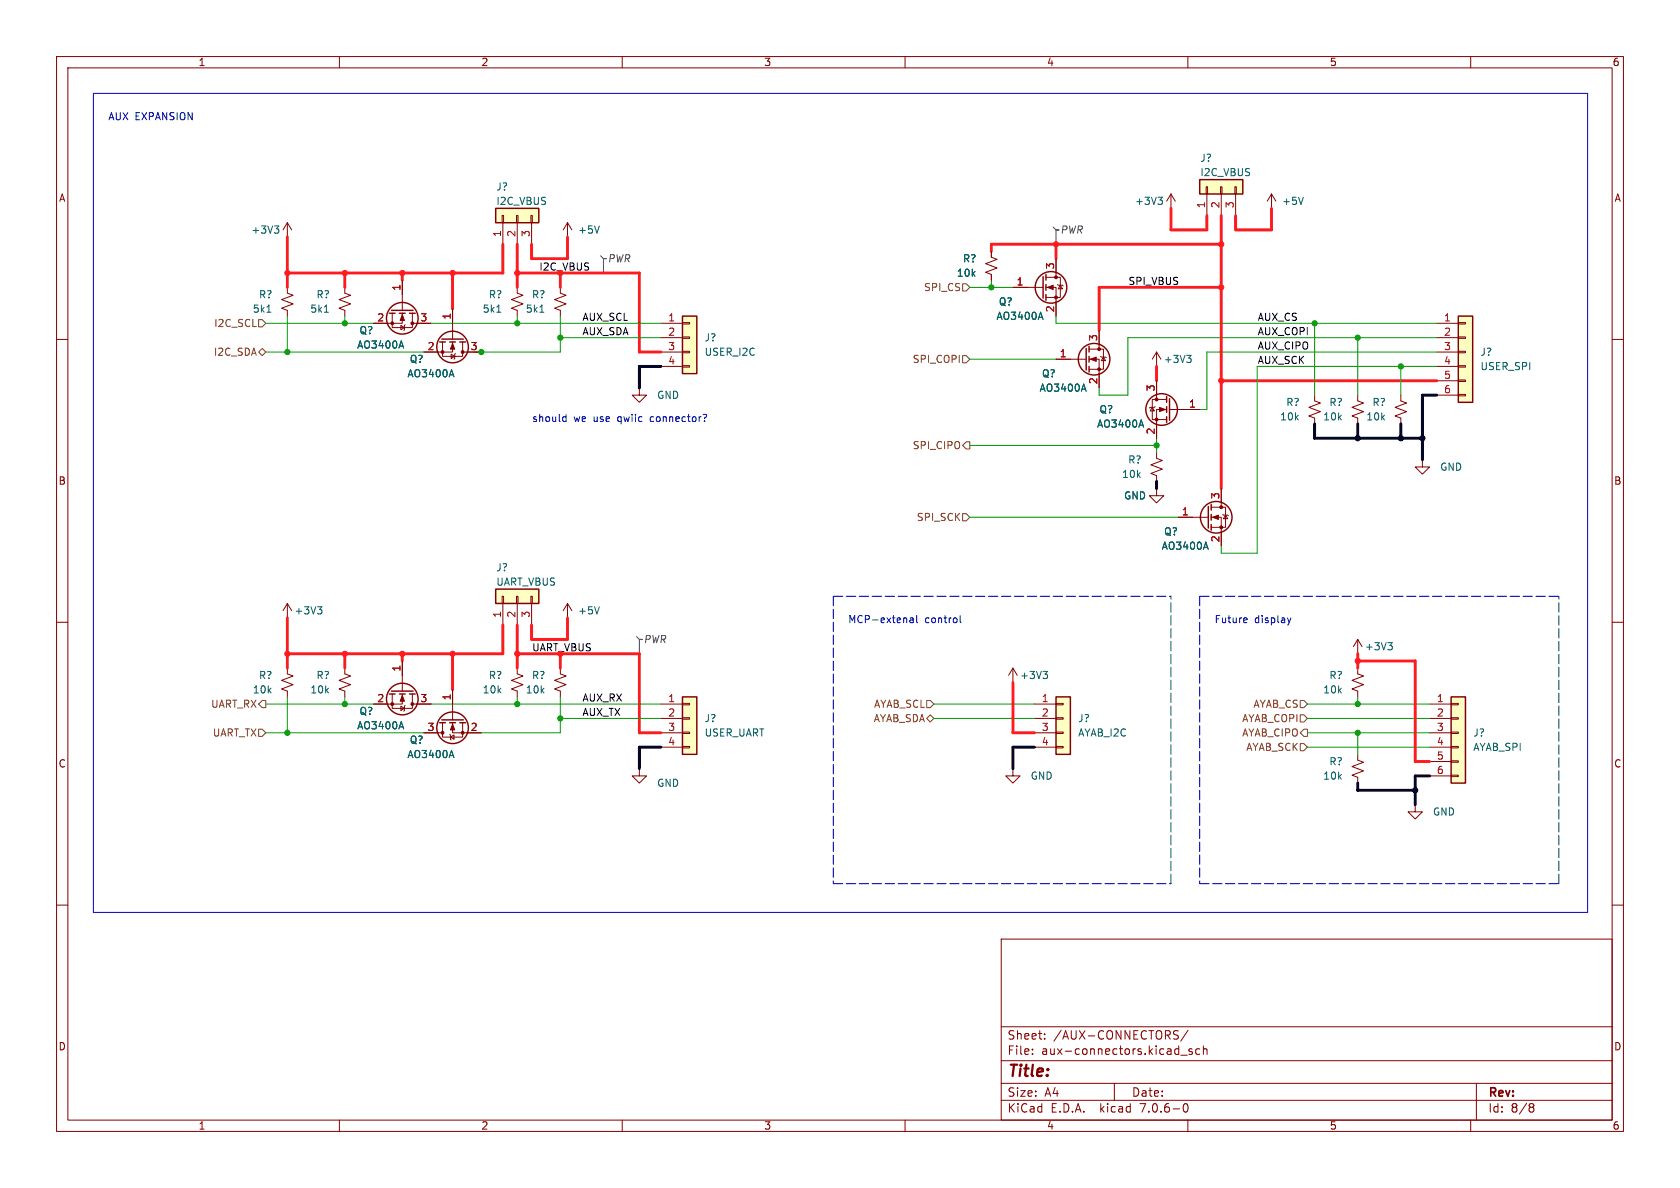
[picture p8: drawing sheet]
<svg xmlns="http://www.w3.org/2000/svg" width="297mm" height="210mm" viewBox="0 0 297 210" stroke-linecap="round" stroke-linejoin="round" font-family="sans-serif">
<g fill="none" stroke="#840000" stroke-width=".18">
<path d="M10 10h277v190h-277zM12 12h273v186h-273zM60 10v2M110 10v2M160 10v2M210 10v2M260 10v2M50.8 39.4v2.5M50.8 39.4l.8 1.2M50.8 39.4l-.8 1.2M88.8 38.1h.2v1.3h-.2zM88.9 39.4v3.8"/>
<path d="M91.3 38.1h.3v1.3h-.3zM91.4 39.4v3.8M93.9 38.1h.2v1.3h-.2zM94 39.4v3.8M100.3 39.4v2.5M100.3 39.4l-.7 1.2M100.3 39.4l.8 1.2M207 34.3l.8 1.3M207 34.3v2.5M207 34.3l-.8 1.3M213.2 33h.3v1.3h-.3zM213.4 34.3v3.8"/>
<path d="M215.8 33h.2v1.3h-.2zM215.9 34.3v3.8M218.3 33h.3v1.3h-.3zM218.4 34.3v3.8M224.8 34.3l-.8 1.3M224.8 34.3v2.5M224.8 34.3l.8 1.3M10 60h2M50.8 50.8v1l1 .4-2 .8 2 .7-2 .8 1 .4v1M61 50.8v1l1 .4-2.1 .8 2.1 .7-2.1 .8 1.1 .4v1M69.3 55.4v2.5h3.6v-2.5M70.9 57.5l.6 .4-.6 .4z"/>
<path d="M71.1 55.4v1.8h-5.1M71.1 49.5v5.4M71.6 57.4l-.1 .1v.8l-.1 .1M72.9 57.2h3.3M80 54.6v5.3M91.4 50.8v1l1.1 .4-2.1 .8 2.1 .7-2.1 .8 1 .4v1M99.1 50.8v1l1 .4-2.1 .8 2.1 .7-2.1 .8 1.1 .4v1M116.8 57.2h3.8M116.8 59.7h3.8M120.6 59.6h1.3v.2h-1.3zM120.6 57h1.3v.3h-1.3zM175.3 44.5v1l1 .3-2.1 .8 2.1 .8-2.1 .7 1.1 .4v1"/>
<path d="M179.1 50.8h5.3M184.9 50.8h1.8v5.1M184.9 49h2.6v3.6h-2.6M186.7 45.7v3.3M186.9 50.3l.2 .1h.7l.2 .1M187.5 50.4l.3 .7h-.7zM194.3 58.4v3.3M254 57.2h3.8M254 59.7h3.8M257.8 59.6h1.3v.2h-1.3zM257.8 57h1.3v.3h-1.3zM285 60h2"/>
<path d="M78.2 60.5v2.5h3.6v-2.5M79.8 62.6l.6 .4-.6 .4zM80 60.5v1.7h-5.1M80.5 62.5l-.1 .1v.8l-.1 .1M81.8 62.2h3.3M113 68.6v1.3h1.3l-1.3 1.2-1.2-1.2h1.2M116.8 62.2h3.8M116.8 64.8h3.8M120.6 64.6h1.3v.3h-1.3zM120.6 62.1h1.3v.3h-1.3zM186.7 63.5h5.3M192.5 63.5h1.8v5.1"/>
<path d="M192.5 61.7h2.6v3.6h-2.6M194.6 63l.1 .1h.8l.1 .1M195.1 63.1l.4 .7h-.8zM203.7 72l.4 .6h-.8zM204.2 71.9l-.1 .1h-.8l-.1 .1M204.5 62.2l-.8 1.3M204.5 62.2v2.6M204.5 67.3v3.3M204.5 62.2l.7 1.3M206.2 72.4h-1.7v5.1M206.2 70.6h-2.5v3.6h2.5M206.8 72.4h5.3"/>
<path d="M232.4 69.9v1l1 .3-2 .8 2 .8-2 .7 1 .4v1M240 69.9v1l1 .3-2 .8 2 .8-2 .7 1 .4v1M247.6 69.9v1l1.1 .3-2.1 .8 2.1 .8-2.1 .7 1 .4v1M254 62.2h3.8M254 64.8h3.8M254 67.3h3.8M254 69.9h3.8M257.8 69.7h1.3v.3h-1.3zM257.8 67.2h1.3v.2h-1.3zM257.8 64.6h1.3v.3h-1.3zM257.8 62.1h1.3v.3h-1.3zM204.5 80v1l1 .4-2 .8 2 .7-2 .8 1 .4v1"/>
<path d="M204.5 86.4v1.2h-1.3l1.3 1.3 1.2-1.3h-1.2M208.3 91.4h5.3M214.1 91.4h1.8v5.1M214.1 89.7h2.6v3.5h-2.6M215.9 86.4v3.3M216.2 90.9l.1 .2h.7l.2 .1M216.7 91.1l.3 .6h-.7zM251.5 81.3v1.3h1.2l-1.2 1.2-1.3-1.2h1.3M10 110h2M50.8 118.1v1l1 .4-2 .8 2 .7-2 .8 1 .4v1M50.8 106.7v2.5M50.8 106.7l-.8 1.3"/>
<path d="M50.8 106.7l.8 1.3M61 118.1v1l1 .4-2.1 .8 2.1 .7-2.1 .8 1.1 .4v1M71.1 116.8v5.4M88.8 105.4h.2v1.3h-.2zM88.9 106.7v3.8M91.3 105.4h.3v1.3h-.3zM91.4 118.1v1l1.1 .4-2.1 .8 2.1 .7-2.1 .8 1 .4v1M91.4 106.7v3.8M93.9 105.4h.2v1.3h-.2zM94 106.7v3.8M99.1 118.1v1l1 .4-2.1 .8 2.1 .7-2.1 .8 1.1 .4v1M100.3 106.7l-.7 1.3"/>
<path d="M100.3 106.7v2.5M100.3 106.7l.8 1.3M179.1 118.1l-.8 1.3M179.1 118.1v2.6M179.1 118.1l.7 1.3M240 118.1v1l1 .4-2 .8 2 .7-2 .8 1 .4v1M240 113v2.6M240 113l-.7 1.3M240 113l.8 1.3M285 110h2M69.3 122.7v2.5h3.6v-2.5M70.9 124.8l.6 .4-.6 .4z"/>
<path d="M71.1 122.7v1.8h-5.1M71.6 124.7l-.1 .1v.8l-.1 .1M72.9 124.5h3.3M74.9 129.5h3.3M78.2 127.8v2.5h3.6v-2.5M79.5 129.8l.1 .1v.8l.2 .1M79.6 130.3l.7-.4v.8zM80 127.8v1.7h5.1M80 121.9v5.4M113 135.9v1.3h1.3l-1.3 1.2-1.2-1.2h1.2M116.8 124.5h3.8M116.8 127h3.8"/>
<path d="M116.8 129.5h3.8M116.8 132.1h3.8M120.6 132h1.3v.2h-1.3zM120.6 129.4h1.3v.3h-1.3zM120.6 126.9h1.3v.2h-1.3zM120.6 124.3h1.3v.3h-1.3zM179.1 135.9v1.3h1.2l-1.2 1.2-1.3-1.2h1.3M182.9 124.5h3.8M182.9 127h3.8M182.9 129.5h3.8M182.9 132.1h3.8M186.7 132h1.3v.2h-1.3z"/>
<path d="M186.7 129.4h1.3v.3h-1.3zM186.7 126.9h1.3v.2h-1.3zM186.7 124.3h1.3v.3h-1.3zM240 133.4v1l1 .3-2 .8 2 .8-2 .7 1 .4v1M252.7 124.5h3.8M252.7 127h3.8M252.7 129.5h3.8M252.7 132.1h3.8M252.7 134.6h3.8M252.7 137.2h3.8M256.5 137h1.3v.3h-1.3zM256.5 134.5h1.3v.2h-1.3z"/>
<path d="M256.5 132h1.3v.2h-1.3zM256.5 129.4h1.3v.3h-1.3zM256.5 126.9h1.3v.2h-1.3zM256.5 124.3h1.3v.3h-1.3zM10 160h2M250.2 142.2v1.3h1.3l-1.3 1.3-1.3-1.3h1.3M285 160h2M177 166h108v32h-108zM60 198v2M110 198v2M160 198v2M177 194.5h108"/>
<path d="M177 191.5h108M177 187.5h108M177 181.5h108M182.5 186.3v.1M182.5 185.5v.1M184.7 183.6v.1M184.7 182.8v.1M197 191.5v3M207.7 182.9l.5 .2 .1 .3-.3 .3h-.3M207.7 182.2l.6 .1M208.7 186.5h1.2M209.3 195.2l.2-.1a.81 .81 0 0 1 .6 .6 .81 .81 0 0 1-.3 .8l-.1 .1a.81 .81 0 0 1-.4-1.4z"/>
<path d="M210 198v2M210 182.1l-1.3 2M210.7 185.5l-.3-.1-.2 .2v.2l.5 .2v.3h-.5M212.1 185.5l-.4-.1-.3 .3v.4l.1 .2h.6M212.7 185.5l.3-.1 .3 .1 .1 .9M212.7 184.9v1.5M260 198v2M261 191.5v6.5M270.6 195.1h.3l.3 .3-.3 .3M270.6 195.7h.3M270.9 195.7l.2 .2 .1 .4-.3 .3h-.3"/>
</g>
<g fill="none" stroke="#006464" stroke-width=".18">
<path d="M48.5 39.9h.8l-.4 .5M106 39.9l-.5 1.3M204.7 34.9h.8l-.4 .5M205.3 35.4l.2 .2v.3l-.2 .2M230.4 34.9l-.4 1.2M47.2 55.2h.7M49 40.4l.3 .3v.3l-.3 .2M57.3 55.2h.8M87.8 55.2h.7M95.4 55.2h.8M184 55.2l.4 1.3M70.9 60.3l.5 1.2"/>
<path d="M79.8 65.3l.5 1.3M191.6 67.9l.4 1.3M201.7 74.2l.5 1.3M209.8 62.8h.8l-.4 .5M210.3 63.3l.3 .2v.3l-.3 .3M213.2 95.8l.4 1.3M56.1 107.3h.8l-.4 .4M56.7 107.7l.2 .3v.3l-.2 .2M106 107.3l-.5 1.2M184.4 118.7h.8l-.4 .5M184.9 119.2l.3 .2v.3l-.3 .3M245.4 113.6h.7l-.4 .5"/>
<path d="M245.9 114.1l.2 .2v.3l-.2 .3M70.9 127.6l.5 1.2M79.8 132.7l.5 1.2"/>
</g>
<g fill="#ffffc2" stroke="#ffffc2" stroke-width=".18">
<path d="M212.1 31.8h7.6v2.5h-7.6z"/>
<path d="M87.6 36.8h7.6v2.6h-7.6z"/>
<path d="M257.8 55.9h2.5v15.2h-2.5z"/>
<path d="M256.5 123.2h2.6v15.2h-2.6z"/>
<path d="M186.7 123.2h2.5v10.2h-2.5z"/>
<path d="M87.6 104.1h7.6v2.6h-7.6z"/>
<path d="M120.6 55.9h2.6v10.1h-2.6z"/>
<path d="M120.6 123.2h2.6v10.2h-2.6z"/>
</g>
<g fill="none" stroke="#840000" stroke-width=".25">
<path d="M87.6 36.8h7.6v2.6h-7.6zM212.1 31.8h7.6v2.5h-7.6zM68.8 55.4h1M69.2 54.9h3.8M70.6 55.4h1M72.4 55.4h1M78.1 59.9h3.8M120.6 55.9h2.6v10.1h-2.6zM184.4 48.9v3.8M184.9 48.5v1M184.9 50.3v1M184.9 52.1v1"/>
<path d="M257.8 55.9h2.5v15.2h-2.5zM77.7 60.5h1M79.5 60.5h1M81.3 60.5h1M192 61.6v3.8M192.5 61.2v1M192.5 63v1M192.5 64.8v1M206.2 70.1v1M206.2 71.9v1M206.2 73.7v1M206.8 70.5v3.8"/>
<path d="M213.6 89.5v3.8M214.1 89.2v1M214.1 90.9v1M214.1 92.7v1M87.6 104.1h7.6v2.6h-7.6zM68.8 122.7h1M69.2 122.2h3.8M70.6 122.7h1M72.4 122.7h1M77.7 127.8h1M78.1 127.3h3.8M79.5 127.8h1"/>
<path d="M81.3 127.8h1M120.6 123.2h2.6v10.2h-2.6zM186.7 123.2h2.5v10.2h-2.5zM256.5 123.2h2.6v15.2h-2.6z"/>
<circle cx="71.1" cy="56.3" r="2.79"/>
<circle cx="185.8" cy="50.8" r="2.79"/>
<circle cx="80" cy="61.3" r="2.79"/>
<circle cx="193.4" cy="63.5" r="2.79"/>
<circle cx="205.4" cy="72.4" r="2.79"/>
<circle cx="215" cy="91.4" r="2.79"/>
<circle cx="71.1" cy="123.6" r="2.79"/>
<circle cx="80" cy="128.7" r="2.79"/>
</g>
<g fill="#840000" stroke="#840000" stroke-width=".18">
<path d="M71.1 55.6l.4 1h-.8z"/>
<path d="M205 72l1 .4-1 .4z"/>
<path d="M214.4 91.4l1-.3v.7z"/>
<path d="M185.2 50.8l1-.4v.8z"/>
<path d="M192.8 63.5l1-.4v.8z"/>
<path d="M80 60.7l.4 1h-.8z"/>
<path d="M71.1 122.9l.4 1.1h-.8z"/>
<path d="M80 128l.4 1h-.8z"/>
<circle cx="69.3" cy="57.1" r=".25"/>
<circle cx="72.9" cy="57.1" r=".25"/>
<circle cx="204.5" cy="74.2" r=".25"/>
<circle cx="204.5" cy="70.6" r=".25"/>
<circle cx="215.9" cy="93.2" r=".25"/>
<circle cx="215.9" cy="89.7" r=".25"/>
<circle cx="186.7" cy="52.6" r=".25"/>
<circle cx="186.7" cy="49" r=".25"/>
<circle cx="194.3" cy="65.3" r=".25"/>
<circle cx="194.3" cy="61.7" r=".25"/>
<circle cx="78.2" cy="62.2" r=".25"/>
<circle cx="81.8" cy="62.2" r=".25"/>
<circle cx="69.3" cy="124.5" r=".25"/>
<circle cx="72.9" cy="124.5" r=".25"/>
<circle cx="81.8" cy="129.5" r=".25"/>
<circle cx="78.2" cy="129.5" r=".25"/>
</g>
<path d="M106.2 45.2l.5 .5h.5h-.5v2.6M186.2 40.1l.5 .5h.5h-.5v2.6M112.5 112.5l.5 .5h.5h-.5v2.6" fill="none" stroke="#484848" stroke-width=".18"/>
<g fill="none" stroke="#725600" stroke-width=".18">
<path d="M45.7 56.5h.7l.6 .7-.6 .6h-.7zM170.2 50.2h.6l.6 .6-.6 .6h-.6zM45.7 62.2l.7-.6 .6 .6-.6 .7zM170.2 62.9h.6l.6 .6-.6 .6h-.6zM170.8 78.1h.6v1.3h-.6l-.6-.7zM170.2 90.8h.6l.6 .6-.6 .7h-.6zM45.7 128.9h.7l.6 .6-.6 .7h-.7zM46.4 123.8h.6v1.3h-.6l-.7-.6zM163.8 127l.7-.6 .6 .6-.6 .6zM163.8 123.8h.7l.6 .7-.6 .6h-.7zM229.9 126.4h.6l.6 .6-.6 .6h-.6zM229.9 131.4h.6l.6 .7-.6 .6h-.6z"/>
<path d="M229.9 129.5l.6-.6h.6v1.3h-.6zM229.9 123.8h.6l.6 .7-.6 .6h-.6z"/>
</g>
<g fill="none" stroke="#0000c2" stroke-width=".18">
<path d="M16.5 16.5h264.2v144.8h-264.2zM99.7 73.7h.4M100.1 73.2v1.3M100.1 74.5h-.4M124.4 73.2h.3l.2 .2v.3l-.3 .2M160.9 109.3h.5l.1 .8M161.5 109.5l-.5 .1-.2 .2 .2 .3 .5-.1M162.1 108.8v1.1l.1 .2M169.7 108.8v1.1l.2 .2M220.1 109.2l.3 .1 .1 .2-.6 .2M220.4 110l-.3 .1M227.6 109.2l.3 .9"/>
<path d="M227.9 110.1l-.1 .3M228.2 109.2l-.3 .9"/>
</g>
<path d="M147.3 105.4v50.8M147.3 105.4h59.7M212.1 105.4h63.5M212.1 105.4v50.8M147.3 156.2h59.7M207 156.2v-50.8M212.1 156.2h63.5M275.6 156.2v-50.8" fill="none" stroke="#0000c2" stroke-width=".18" stroke-dasharray="1.7 .6"/>
<g fill="none" stroke="#ff1a1e" stroke-width=".51">
<path d="M207 36.8v3.8h6.4v-2.5M215.9 38.1v48.3M224.8 36.8v3.8h-6.4v-2.5M50.8 41.9v8.9M61 48.3v2.5M71.1 48.3v1.2M80 48.3v6.3M88.9 43.2v5.1h-38.1M91.4 48.3h21.6v13.9h3.8M91.4 43.2v7.6M99.1 48.3v2.5M100.3 41.9v3.8h-6.3v-2.5"/>
<path d="M186.7 43.2v2.5M215.9 43.2h-40.6v1.3M215.9 50.8h-21.6v7.6M204.5 64.8v2.5M215.9 67.3h38.1M50.8 109.2v8.9M61 115.6v2.5M71.1 115.6v1.2M80 115.6v6.3M88.9 110.5v5.1h-38.1M91.4 115.6h21.6v13.9h3.8M91.4 110.5v7.6"/>
<path d="M99.1 115.6v2.5M100.3 109.2v3.8h-6.3v-2.5M240 116.8h10.2v17.8h2.5M240 115.6v2.5M179.1 120.7v8.8h3.8"/>
</g>
<g fill="none" stroke="#009600" stroke-width=".18">
<path d="M47 57.2h19M50.8 55.9v6.3M61 55.9v1.3M76.2 57.2h40.6M91.4 55.9v1.3M99.1 55.9v6.3h-15.3M99.1 59.7h17.7M171.4 50.8h7.7M175.3 49.5v1.3M186.7 55.9v1.3h67.3M232.4 57.2v12.7M240 59.7v10.2"/>
<path d="M254 59.7h-54.6v10.2h-5.1v-1.3M47 62.2h27.9M171.4 78.7h33.1M171.4 63.5h15.3M204.5 77.5v2.5M247.6 64.8v5.1M254 62.2h-40.6v10.2h-1.3M254 64.8h-31.8v33h-6.3v-1.3M171.4 91.4h36.9M47 124.5h19M47 129.5h27.9M50.8 123.2v6.3"/>
<path d="M61 123.2v1.3M76.2 124.5h40.6M91.4 123.2v1.3M99.1 123.2v6.3h-14M99.1 127h17.7M165.1 124.5h17.8M165.1 127h17.8M231.1 124.5h21.6M231.1 132.1h21.6M231.1 129.5h21.6M231.1 127h21.6M240 123.2v1.3"/>
<path d="M240 129.5v3.9"/>
</g>
<path d="M116.8 64.8h-3.8v3.8M232.4 74.9v2.6h19.1M240 74.9v2.6M247.6 74.9v2.6M254 69.9h-2.5v11.4M204.5 85.1v1.3M116.8 132.1h-3.8v3.8M182.9 132.1h-3.8v3.8M240 138.4v1.3h10.2M252.7 137.2h-2.5v5" fill="none" stroke="#000" stroke-width=".51"/>
<g fill="#ff1a1e" stroke="#ff1a1e" stroke-width=".18">
<circle cx="61" cy="115.6" r=".46"/>
<circle cx="50.8" cy="48.3" r=".46"/>
<circle cx="61" cy="48.3" r=".46"/>
<circle cx="50.8" cy="115.6" r=".46"/>
<circle cx="80" cy="115.6" r=".46"/>
<circle cx="91.4" cy="115.6" r=".46"/>
<circle cx="240" cy="116.8" r=".46"/>
<circle cx="71.1" cy="48.3" r=".46"/>
<circle cx="80" cy="48.3" r=".46"/>
<circle cx="71.1" cy="115.6" r=".46"/>
<circle cx="91.4" cy="48.3" r=".46"/>
<circle cx="215.9" cy="43.2" r=".46"/>
<circle cx="186.7" cy="43.2" r=".46"/>
<circle cx="215.9" cy="50.8" r=".46"/>
<circle cx="215.9" cy="67.3" r=".46"/>
</g>
<g fill="#009600" stroke="#009600" stroke-width=".18">
<circle cx="61" cy="57.2" r=".46"/>
<circle cx="50.8" cy="62.2" r=".46"/>
<circle cx="99.1" cy="127" r=".46"/>
<circle cx="91.4" cy="124.5" r=".46"/>
<circle cx="50.8" cy="129.5" r=".46"/>
<circle cx="240" cy="124.5" r=".46"/>
<circle cx="240" cy="129.5" r=".46"/>
<circle cx="61" cy="124.5" r=".46"/>
<circle cx="85.1" cy="62.2" r=".46"/>
<circle cx="91.4" cy="57.2" r=".46"/>
<circle cx="99.1" cy="59.7" r=".46"/>
<circle cx="247.6" cy="64.8" r=".46"/>
<circle cx="175.3" cy="50.8" r=".46"/>
<circle cx="204.5" cy="78.7" r=".46"/>
<circle cx="232.4" cy="57.2" r=".46"/>
<circle cx="240" cy="59.7" r=".46"/>
</g>
<g fill="#000" stroke="#000" stroke-width=".18">
<circle cx="240" cy="77.5" r=".46"/>
<circle cx="247.6" cy="77.5" r=".46"/>
<circle cx="251.5" cy="77.5" r=".46"/>
<circle cx="250.2" cy="139.7" r=".46"/>
</g>
<text font-size="2.8" fill="#840000" x="178" y="190.9">Title:</text>
<g font-size="2.1" fill="#840000">
<text x="178" y="184">Sheet:</text>
<text x="186.2" y="184">/AUX-CONNECTORS/</text>
<text x="178" y="186.7">File:</text>
<text x="184.1" y="186.7">aux-connectors.kicad_sch</text>
<text x="178" y="196.9">KiCad</text>
<text x="178" y="194.1">Size:</text>
<text x="184.7" y="194.1">A4</text>
<text x="185.7" y="196.9">E.D.A.</text>
<text x="194.6" y="196.9">kicad</text>
<text x="200" y="194.1">Date:</text>
<text x="201.8" y="196.9">7.0.6-0</text>
<text x="263" y="194.3">Rev:</text>
<text x="263" y="196.9">Id:</text>
<text x="267.1" y="196.9">8/8</text>
</g>
<g font-size="1.8" fill="#840000">
<text x="35" y="11.9">1</text>
<text x="85" y="11.9">2</text>
<text x="135" y="11.9">3</text>
<text x="185" y="11.9">4</text>
<text x="235" y="11.9">5</text>
<text x="285" y="11.9">6</text>
<text x="10.3" y="35.9">A</text>
<text x="285.3" y="35.9">A</text>
<text x="10.3" y="85.9">B</text>
<text x="285.3" y="85.9">B</text>
<text x="10.3" y="135.9">C</text>
<text x="285.3" y="135.9">C</text>
<text x="10.3" y="185.9">D</text>
<text x="285.3" y="185.9">D</text>
<text x="35" y="199.9">1</text>
<text x="85" y="199.9">2</text>
<text x="135" y="199.9">3</text>
<text x="185" y="199.9">4</text>
<text x="235" y="199.9">5</text>
<text x="285" y="199.9">6</text>
</g>
<g font-size="1.8" fill="#0000c2">
<text x="19" y="21.3">AUX EXPANSION</text>
<text x="94" y="74.7">should</text>
<text x="101.4" y="74.7">we</text>
<text x="105" y="74.7">use</text>
<text x="109.5" y="74.7">qwiic</text>
<text x="115.4" y="74.7">connector?</text>
<text x="149.9" y="110.2">MCP-extenal</text>
<text x="163.5" y="110.2">control</text>
<text x="214.6" y="110.2">Future</text>
<text x="221.8" y="110.2">display</text>
</g>
<g font-size="1.8" fill="#006464">
<text x="212.1" y="28.8">J?</text>
<text x="87.6" y="33.9">J?</text>
<text x="212.1" y="31.3">I2C_VBUS</text>
<text x="44.3" y="41.5">+3V3</text>
<text x="87.6" y="36.4">I2C_VBUS</text>
<text x="102.1" y="41.5">+5V</text>
<text x="200.6" y="36.4">+3V3</text>
<text x="226.6" y="36.4">+5V</text>
<text x="170.1" y="46.6">R?</text>
<text x="45.7" y="52.9">R?</text>
<text x="55.8" y="52.9">R?</text>
<text x="86.3" y="52.9">R?</text>
<text x="93.9" y="52.9">R?</text>
<text x="169.1" y="49.1">10k</text>
<text x="44.6" y="55.5">5k1</text>
<text x="54.8" y="55.5">5k1</text>
<text x="63.5" y="59.3">Q?</text>
<text x="85.2" y="55.5">5k1</text>
<text x="92.9" y="55.5">5k1</text>
<text x="176.1" y="56.7">AO3400A</text>
<text x="176.5" y="54.2">Q?</text>
<text x="63" y="61.8">AO3400A</text>
<text x="72.3" y="64.4">Q?</text>
<text x="124.5" y="63.1">USER_I2C</text>
<text x="124.5" y="60.6">J?</text>
<text x="205.6" y="64.4">+3V3</text>
<text x="261.6" y="63.1">J?</text>
<text x="261.6" y="65.6">USER_SPI</text>
<text x="71.9" y="66.9">AO3400A</text>
<text x="116.1" y="70.7">GND</text>
<text x="183.7" y="69.4">AO3400A</text>
<text x="184.1" y="66.9">Q?</text>
<text x="227.3" y="72">R?</text>
<text x="234.9" y="72">R?</text>
<text x="242.5" y="72">R?</text>
<text x="193.8" y="75.8">AO3400A</text>
<text x="194.3" y="73.3">Q?</text>
<text x="226.2" y="74.5">10k</text>
<text x="233.8" y="74.5">10k</text>
<text x="241.5" y="74.5">10k</text>
<text x="199.4" y="82.1">R?</text>
<text x="254.5" y="83.4">GND</text>
<text x="198.3" y="84.7">10k</text>
<text x="198.6" y="88.5">GND</text>
<text x="205.7" y="94.8">Q?</text>
<text x="87.6" y="101.2">J?</text>
<text x="205.3" y="97.4">AO3400A</text>
<text x="87.6" y="103.7">UART_VBUS</text>
<text x="52" y="108.8">+3V3</text>
<text x="102.1" y="108.8">+5V</text>
<text x="241.2" y="115.2">+3V3</text>
<text x="44.6" y="122.8">10k</text>
<text x="45.7" y="120.2">R?</text>
<text x="54.8" y="122.8">10k</text>
<text x="55.8" y="120.2">R?</text>
<text x="85.2" y="122.8">10k</text>
<text x="86.3" y="120.2">R?</text>
<text x="92.9" y="122.8">10k</text>
<text x="93.9" y="120.2">R?</text>
<text x="180.2" y="120.2">+3V3</text>
<text x="233.8" y="122.8">10k</text>
<text x="234.9" y="120.2">R?</text>
<text x="63" y="129.1">AO3400A</text>
<text x="63.5" y="126.6">Q?</text>
<text x="72.3" y="131.7">Q?</text>
<text x="124.5" y="130.4">USER_UART</text>
<text x="124.5" y="127.9">J?</text>
<text x="190.5" y="130.4">AYAB_I2C</text>
<text x="190.5" y="127.9">J?</text>
<text x="260.4" y="130.4">J?</text>
<text x="71.9" y="134.2">AO3400A</text>
<text x="234.9" y="135.5">R?</text>
<text x="260.4" y="132.9">AYAB_SPI</text>
<text x="116.1" y="139.3">GND</text>
<text x="182.1" y="138">GND</text>
<text x="233.8" y="138">10k</text>
<text x="253.2" y="144.4">GND</text>
</g>
<g font-size="1.8" fill="#a90000">
<text x="88.6" y="42" transform="rotate(-90 88.6 42)">1</text>
<text x="91.2" y="42" transform="rotate(-90 91.2 42)">2</text>
<text x="93.7" y="42" transform="rotate(-90 93.7 42)">3</text>
<text x="213.1" y="36.9" transform="rotate(-90 213.1 36.9)">1</text>
<text x="215.6" y="36.9" transform="rotate(-90 215.6 36.9)">2</text>
<text x="218.2" y="36.9" transform="rotate(-90 218.2 36.9)">3</text>
<text x="186.4" y="47.7" transform="rotate(-90 186.4 47.7)">3</text>
<text x="70.9" y="51.5" transform="rotate(-90 70.9 51.5)">1</text>
<text x="179.6" y="50.5">1</text>
<text x="66.6" y="56.9">2</text>
<text x="74.2" y="56.9">3</text>
<text x="79.8" y="56.6" transform="rotate(-90 79.8 56.6)">1</text>
<text x="118" y="56.9">1</text>
<text x="118" y="59.4">2</text>
<text x="186.4" y="55.3" transform="rotate(-90 186.4 55.3)">2</text>
<text x="255.2" y="56.9">1</text>
<text x="255.2" y="59.4">2</text>
<text x="75.5" y="62">2</text>
<text x="83.1" y="62">3</text>
<text x="118" y="62">3</text>
<text x="118" y="64.5">4</text>
<text x="187.3" y="63.2">1</text>
<text x="194.1" y="60.4" transform="rotate(-90 194.1 60.4)">3</text>
<text x="255.2" y="62">3</text>
<text x="255.2" y="64.5">4</text>
<text x="194.1" y="68" transform="rotate(-90 194.1 68)">2</text>
<text x="204.2" y="69.3" transform="rotate(-90 204.2 69.3)">3</text>
<text x="255.2" y="67.1">5</text>
<text x="255.2" y="69.6">6</text>
<text x="204.2" y="76.9" transform="rotate(-90 204.2 76.9)">2</text>
<text x="210.1" y="72.1">1</text>
<text x="215.6" y="88.3" transform="rotate(-90 215.6 88.3)">3</text>
<text x="208.8" y="91.2">1</text>
<text x="215.6" y="96" transform="rotate(-90 215.6 96)">2</text>
<text x="88.6" y="109.3" transform="rotate(-90 88.6 109.3)">1</text>
<text x="91.2" y="109.3" transform="rotate(-90 91.2 109.3)">2</text>
<text x="93.7" y="109.3" transform="rotate(-90 93.7 109.3)">3</text>
<text x="70.9" y="118.8" transform="rotate(-90 70.9 118.8)">1</text>
<text x="66.6" y="124.2">2</text>
<text x="74.2" y="124.2">3</text>
<text x="79.8" y="123.9" transform="rotate(-90 79.8 123.9)">1</text>
<text x="118" y="124.2">1</text>
<text x="184.1" y="124.2">1</text>
<text x="253.9" y="124.2">1</text>
<text x="75.5" y="129.3">3</text>
<text x="83.1" y="129.3">2</text>
<text x="118" y="126.7">2</text>
<text x="118" y="129.3">3</text>
<text x="118" y="131.8">4</text>
<text x="184.1" y="126.7">2</text>
<text x="184.1" y="129.3">3</text>
<text x="184.1" y="131.8">4</text>
<text x="253.9" y="126.7">2</text>
<text x="253.9" y="129.3">3</text>
<text x="253.9" y="131.8">4</text>
<text x="253.9" y="134.4">5</text>
<text x="253.9" y="136.9">6</text>
</g>
<g font-size="1.8" fill="#484848">
<text x="187.4" y="41.5">PWR</text>
<text x="107.4" y="46.6">PWR</text>
<text x="113.7" y="113.9">PWR</text>
</g>
<g font-size="1.8" fill="#ff1a1e">
<text x="95.2" y="47.9">I2C_VBUS</text>
<text x="94" y="115.2">UART_VBUS</text>
</g>
<g font-size="1.8" fill="#725600">
<text x="163.3" y="51.7">SPI_CS</text>
<text x="37.8" y="58">I2C_SCL</text>
<text x="37.7" y="63.1">I2C_SDA</text>
<text x="161.3" y="64.4">SPI_COPI</text>
<text x="161.3" y="79.6">SPI_CIPO</text>
<text x="162" y="92.3">SPI_SCK</text>
<text x="37.2" y="125.3">UART_RX</text>
<text x="154.4" y="125.3">AYAB_SCL</text>
<text x="221.5" y="125.3">AYAB_CS</text>
<text x="37.5" y="130.4">UART_TX</text>
<text x="154.4" y="127.9">AYAB_SDA</text>
<text x="219.5" y="127.9">AYAB_COPI</text>
<text x="219.5" y="130.4">AYAB_CIPO</text>
<text x="220.2" y="132.9">AYAB_SCK</text>
</g>
<g font-size="1.8" fill="#0f0f0f">
<text x="199.4" y="50.5">SPI_VBUS</text>
<text x="102.9" y="59.3">AUX_SDA</text>
<text x="102.9" y="56.8">AUX_SCL</text>
<text x="222.2" y="56.8">AUX_CS</text>
<text x="222.2" y="59.3">AUX_COPI</text>
<text x="222.2" y="64.4">AUX_SCK</text>
<text x="222.2" y="61.9">AUX_CIPO</text>
<text x="102.9" y="124.1">AUX_RX</text>
<text x="102.9" y="126.7">AUX_TX</text>
</g>
</svg>
